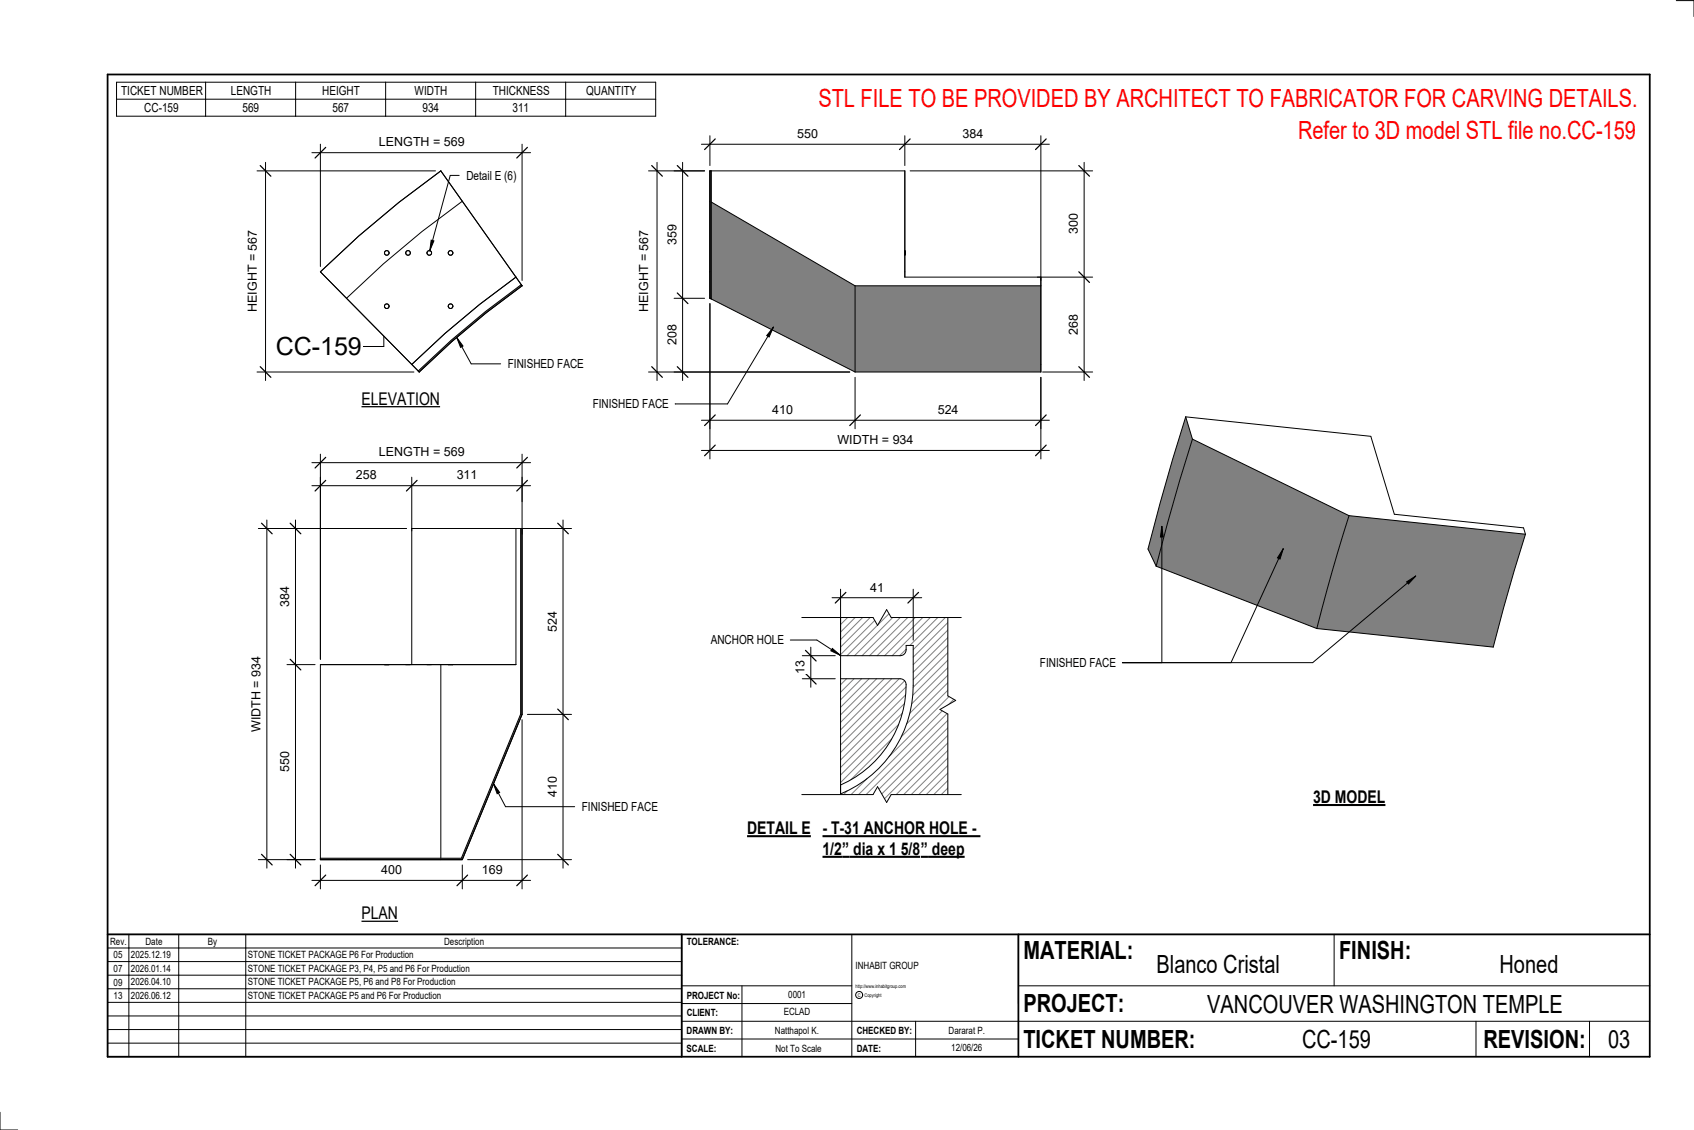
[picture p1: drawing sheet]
<svg xmlns="http://www.w3.org/2000/svg" width="914mm" height="610mm" viewBox="0 0 914 610" stroke-linecap="round" stroke-linejoin="round" font-family="sans-serif">
<g fill="#808080">
<path d="M644 237l84 41-9 30-8 31-87-34 13-46z"/>
<path d="M640 225l4 12-7 22-13 46-4-9 13-48z"/>
<path d="M728 278l95 10-11 40-6 21-95-10 8-31z"/>
</g>
<path d="M640 225l-7 23-13 48 4 9M640 225l4 12M640 225l100 10 13 42 69 8 1 3M644 237l-7 22-13 46M644 237l84 41M728 278l-9 30-8 31M728 278l95 10M823 288l-11 40-6 21-95-10M624 305l87 34" fill="none" stroke="#000" stroke-width=".54"/>
<g fill="#808080">
<path d="M384 109l78 45v47l-78-40z"/>
<path d="M462 154h100v47h-100z"/>
</g>
<path d="M383 92h1v69h-1z" fill="#7c7c7c"/>
<g fill="none" stroke="#000" stroke-width=".54">
<path d="M383 92v55M383 92v69M383 92h105M384 92v69h-1M488 92v55M488 92v57h74M383 109v52M384 109l78 45M488 135v1zM488 136v2zM462 154v47M462 154h100"/>
<path d="M562 149v52M562 154v47M562 149v5M383 161l79 40M462 201h100"/>
</g>
<path d="M226 200l17-16 19-16 19-14h1l-20 15-18 15-18 17z" fill="#7c7c7c"/>
<g fill="none" stroke="#000" stroke-width=".54">
<path d="M278 149l-19 15-19 16-18 17M282 154l-32-45-22 16-21 17-20 19 39 40M282 154l-44-62-23 17-21 18-21 20 53 54M282 154l-20 15-18 15-18 17M282 154h-1l-19 14-19 16-17 16v1"/>
<circle cx="209" cy="136" r="1.2"/>
<circle cx="220" cy="136" r="1.2"/>
<circle cx="232" cy="136" r="1.2"/>
<circle cx="243" cy="136" r="1.2"/>
<circle cx="209" cy="165" r="1.2"/>
<circle cx="243" cy="165" r="1.2"/>
</g>
<path d="M281 285h1v100l-32 79h-77v-1h76l32-78z" fill="#7c7c7c"/>
<g fill="none" stroke="#000" stroke-width=".54">
<path d="M222 285h56M222 285h60M222 285v74M278 285v74M278 285h4M281 285v100l-32 78h-76M282 285v100M173 359h65M173 359v105M173 359h59M208 359h2M219 359h2"/>
<path d="M230 359h48M238 359v104M238 359h40M282 385l-32 79M173 464h65M173 464h77M187 464h63"/>
</g>
<path d="M454 328v26h33l2-2v-4h4a122 122 0 0 1-2 36 63 63 0 0 1-37 44v5h62v-105zM454 366v57a58 58 0 0 0 35-55l-1-1-2-1z" fill="#fff"/>
<g fill="none" stroke="#808080" stroke-width=".54">
<path d="M455 328l-1 1M459 328l-5 5M463 328l-9 9M467 328l-13 13M471 328l-17 17M475 328l-21 21M479 328l-25 25M483 328l-26 26M487 328l-26 26M491 328l-26 26M495 328l-26 26M499 328l-26 26"/>
<path d="M503 328l-25 26M507 328l-25 26M511 328l-20 20M515 328l-22 22M516 332l-23 23M516 336l-23 23M516 340l-23 23M489 350l-3 4M516 344l-23 23M516 348l-23 23M516 352l-23 23M516 356l-24 24"/>
<path d="M516 360l-25 25M457 366l-3 3M461 366l-7 7M465 366l-11 12M469 366l-15 16M473 366l-19 20M477 366l-23 24M481 366l-27 28M485 366l-31 32M488 380l-34 34M488 367l-34 35M489 375l-35 35"/>
<path d="M489 371l-35 35M516 364l-27 27M516 368l-30 30M516 372l-36 36M516 376l-57 57M481 399l-22 22M485 391l-31 31M487 385l-33 33M516 380l-53 53M516 384l-49 49M516 388l-45 45M516 392l-41 41"/>
<path d="M516 397l-37 36M516 401l-33 32M516 405l-29 28M516 409l-25 24M516 413l-21 20M516 417l-17 16M457 427l-3 3M468 420l-13 13M516 421l-12 12M516 425l-8 8M516 429l-4 4M516 433h.1"/>
</g>
<path d="M364 92h16M368 88v117M364 161h16M364 201h95M454 328h62v105h-62zM454 354h33l2-2v-4h4a122 122 0 0 1-2 36 63 63 0 0 1-37 44M454 366h32l2 1 1 1a58 58 0 0 1-35 55" fill="none" stroke="#000" stroke-width=".54"/>
<path d="M366 89l5 6M366 158l5 6M366 198l5 6" fill="none" stroke="#000" stroke-width=".67"/>
<g fill="#fff">
<path d="M359 175h8v11h-8z"/>
<path d="M359 121h8v11h-8z"/>
</g>
<path d="M350 92h30M355 88v117M350 201h109" fill="none" stroke="#000" stroke-width=".54"/>
<path d="M352 89l6 6M352 198l6 6" fill="none" stroke="#000" stroke-width=".67"/>
<path d="M344 124h7v44h-7z" fill="#fff"/>
<path d="M491 92h99M585 88v117M560 149h30M563 201h27" fill="none" stroke="#000" stroke-width=".54"/>
<path d="M582 89l6 6M582 147l6 5M582 198l6 6" fill="none" stroke="#000" stroke-width=".67"/>
<g fill="#fff">
<path d="M576 170h7v11h-7z"/>
<path d="M576 115h7v11h-7z"/>
</g>
<path d="M379 78h187M383 73v16M488 73v16M562 73v78" fill="none" stroke="#000" stroke-width=".54"/>
<path d="M386 75l-6 6M491 75l-5 6M565 75l-6 6" fill="none" stroke="#000" stroke-width=".67"/>
<g fill="#fff">
<path d="M520 68h11v8h-11z"/>
<path d="M430 68h11v8h-11z"/>
</g>
<path d="M383 164v67M462 204v27M562 204v27M379 227h187" fill="none" stroke="#000" stroke-width=".54"/>
<path d="M386 224l-6 6M464 224l-5 6M565 224l-6 6" fill="none" stroke="#000" stroke-width=".67"/>
<g fill="#fff">
<path d="M417 217h11v8h-11z"/>
<path d="M506 217h11v8h-11z"/>
</g>
<path d="M383 164v84M562 204v44M379 243h187" fill="none" stroke="#000" stroke-width=".54"/>
<path d="M386 240l-6 6M565 240l-6 6" fill="none" stroke="#000" stroke-width=".67"/>
<path d="M452 234h41v7h-41z" fill="#fff"/>
<path d="M139 92h96M143 88v117M139 201h84" fill="none" stroke="#000" stroke-width=".54"/>
<path d="M140 89l6 6M140 198l6 6" fill="none" stroke="#000" stroke-width=".67"/>
<path d="M132 124h8v44h-8z" fill="#fff"/>
<path d="M173 78v66M282 78v73M168 82h118" fill="none" stroke="#000" stroke-width=".54"/>
<path d="M176 80l-6 5M285 80l-6 5" fill="none" stroke="#000" stroke-width=".67"/>
<path d="M205 73h45v8h-45z" fill="#fff"/>
<path d="M233 130h1l-2 5z" fill="#000"/>
<path d="M248 95h-5l-11 40M233 130h1l-2 5z" fill="none" stroke="#000" stroke-width=".54"/>
<path d="M252 91h26v8h-26z" fill="#fff"/>
<path d="M207 181v6h-11" fill="none" stroke="#000" stroke-width=".54"/>
<path d="M149 179h47v15h-47z" fill="#fff"/>
<path d="M282 388v92M168 475h118M173 467v13M250 467v13" fill="none" stroke="#000" stroke-width=".54"/>
<path d="M176 472l-6 6M252 472l-5 6M285 472l-6 6" fill="none" stroke="#000" stroke-width=".67"/>
<g fill="#fff">
<path d="M206 466h11v7h-11z"/>
<path d="M260 466h11v7h-11z"/>
</g>
<path d="M168 250h118M173 245v111M282 245v26" fill="none" stroke="#000" stroke-width=".54"/>
<path d="M176 247l-6 5M285 247l-6 5" fill="none" stroke="#000" stroke-width=".67"/>
<path d="M205 240h45v8h-45z" fill="#fff"/>
<path d="M173 257v99M222 257v29M282 257v31M168 262h118" fill="none" stroke="#000" stroke-width=".54"/>
<path d="M176 259l-6 6M225 259l-6 6M285 259l-6 6" fill="none" stroke="#000" stroke-width=".67"/>
<g fill="#fff">
<path d="M192 253h11v7h-11z"/>
<path d="M247 253h11v7h-11z"/>
</g>
<path d="M281 285h28M304 281v187M285 385h24M252 464h57" fill="none" stroke="#000" stroke-width=".54"/>
<path d="M301 282l6 6M301 383l6 5M301 461l6 6" fill="none" stroke="#000" stroke-width=".67"/>
<g fill="#fff">
<path d="M294 330h8v11h-8z"/>
<path d="M294 419h8v11h-8z"/>
</g>
<path d="M155 285h64M160 281v187M155 359h15M155 464h15" fill="none" stroke="#000" stroke-width=".54"/>
<path d="M157 282l5 6M157 356l5 5M157 461l5 6" fill="none" stroke="#000" stroke-width=".67"/>
<g fill="#fff">
<path d="M150 316h8v11h-8z"/>
<path d="M150 406h8v11h-8z"/>
</g>
<path d="M139 285h80M144 281v187M139 464h31" fill="none" stroke="#000" stroke-width=".54"/>
<path d="M141 282l6 6M141 461l6 6" fill="none" stroke="#000" stroke-width=".67"/>
<g fill="#fff">
<path d="M135 354h7v41h-7z"/>
<path d="M512 328h6v105h-6v-48l-5-2 9-5-4-3z"/>
</g>
<path d="M512 328v47l4 3-9 5 5 2v48M427 345h14l13 9M449 350l5 4-6-3z" fill="none" stroke="#000" stroke-width=".54"/>
<path d="M449 350l5 4-6-3z" fill="#000"/>
<g fill="#fff">
<path d="M384 342h39v7h-39z"/>
<path d="M403 441h35v11h-35z"/>
</g>
<path d="M403 451h35" fill="none" stroke="#000" stroke-width="1.1" stroke-linecap="butt"/>
<path d="M433 327h86v6h-38l-2-4-5 8-3-4h-38z" fill="#fff"/>
<path d="M433 333h38l3 4 5-8 2 4h38" fill="none" stroke="#000" stroke-width=".54"/>
<path d="M433 429h38l3-5 5 9 2-4h38v6h-86z" fill="#fff"/>
<path d="M433 429h38l3-5 5 9 2-4h38" fill="none" stroke="#000" stroke-width=".54"/>
<g fill="#fff">
<path d="M444 441h86v11h-86z"/>
<path d="M444 452h11v11h-11z"/>
<path d="M455 452h3v11h-3z"/>
<path d="M458 452h39v11h-39z"/>
<path d="M497 452h4v11h-4z"/>
<path d="M501 452h20v11h-20z"/>
</g>
<path d="M444 451h85M444 462h53M497 462h24" fill="none" stroke="#000" stroke-width="1.1" stroke-linecap="butt"/>
<path d="M433 354h18M438 349v22M433 366h18" fill="none" stroke="#000" stroke-width=".54"/>
<path d="M435 351l6 6M435 363l6 6" fill="none" stroke="#000" stroke-width=".67"/>
<path d="M428 356h8v8h-8z" fill="#fff"/>
<path d="M454 318v33M493 318v27M449 322h49" fill="none" stroke="#000" stroke-width=".54"/>
<path d="M457 320l-6 5M496 320l-6 5" fill="none" stroke="#000" stroke-width=".67"/>
<path d="M470 313h7v8h-7z" fill="#fff"/>
<g fill="none" stroke="#000" stroke-width=".54">
<path d="M905 0h9v9M460 504v66M720 504v28M891 504h-341v37M368 532h92M401 532v38M550 532h341M368 551h523M368 541h92M494 551v19M797 551v19M858 551v19"/>
<path d="M368 561h182M0 600v10h10"/>
<circle cx="464" cy="537" r="1.9"/>
</g>
<path d="M58 40h833v530h-833zM58 504h833M368 504v66M550 504v66" fill="none" stroke="#000" stroke-width=".96"/>
<g fill="#fff">
<path d="M652 534h192v15h-192z"/>
<path d="M513 562h17v6h-17z"/>
<path d="M425 533h10v6h-10z"/>
<path d="M423 543h15v6h-15z"/>
<path d="M418 553h24v6h-24z"/>
<path d="M624 513h68v15h-68z"/>
<path d="M809 513h33v15h-33z"/>
<path d="M512 553h20v6h-20z"/>
<path d="M703 553h37v15h-37z"/>
<path d="M442 45h443v16h-443z"/>
<path d="M868 553h12v15h-12z"/>
<path d="M61 512h5v6h-5z"/>
<path d="M61 520h5v6h-5z"/>
<path d="M61 527h5v6h-5z"/>
<path d="M61 534h5v6h-5z"/>
<path d="M701 63h184v15h-184z"/>
<path d="M195 210h43v10h-43z"/>
</g>
<path d="M195 219h43" fill="none" stroke="#000" stroke-width=".69" stroke-linecap="butt"/>
<path d="M195 488h20v10h-20z" fill="#fff"/>
<path d="M195 497h20" fill="none" stroke="#000" stroke-width=".69" stroke-linecap="butt"/>
<path d="M709 424h39v12h-39z" fill="#fff"/>
<path d="M709 434h39" fill="none" stroke="#000" stroke-width="1.1" stroke-linecap="butt"/>
<g fill="none" stroke="#000" stroke-width=".54">
<path d="M63 44h291v19h-291zM63 54h291M111 44v19M160 44v19M208 44v19M257 44v19M305 44v19M247 182l3 5h-1zM247 182l7 14h16M58 504h310v66h-310zM58 519h310M58 511h310"/>
<path d="M70 504v66M96 504v66M133 504v66M58 533h310M58 526h310M58 555h310M58 548h310M58 541h310M58 563h310"/>
</g>
<path d="M247 182l3 5h-1z" fill="#000"/>
<path d="M274 193h41v7h-41z" fill="#fff"/>
<path d="M417 176l-2 6-1-1zM417 176l-24 42h-29" fill="none" stroke="#000" stroke-width=".54"/>
<path d="M417 176l-2 6-1-1z" fill="#000"/>
<path d="M320 214h41v8h-41z" fill="#fff"/>
<path d="M266 423l4 4-2 1z" fill="#000"/>
<path d="M266 423l4 4-2 1zM266 423l7 12h37" fill="none" stroke="#000" stroke-width=".54"/>
<path d="M314 432h41v7h-41z" fill="#fff"/>
<path d="M627 284l1 6h-2zM627 284v73M693 296l-2 6-1-1zM693 296l-29 61M759 314l5-3-4 4zM764 311l-55 46h-103" fill="none" stroke="#000" stroke-width=".54"/>
<path d="M627 284l1 6h-2zM693 296l-2 6-1-1zM759 314l5-3-4 4z" fill="#000"/>
<path d="M561 354h41v7h-41z" fill="#fff"/>
<g font-size="13.5" fill="#f00">
<text x="442" y="58">STL FILE TO BE PROVIDED BY ARCHITECT TO FABRICATOR FOR CARVING DETAILS.</text>
<text x="701" y="75">Refer to 3D model STL file no.CC-159</text>
</g>
<g font-size="13.5">
<text x="149" y="192">CC-159</text>
<text x="552" y="517">MATERIAL:</text>
<text x="723" y="517">FINISH:</text>
<text x="624" y="525">Blanco Cristal</text>
<text x="809" y="525">Honed</text>
<text x="552" y="546">PROJECT:</text>
<text x="652" y="546">VANCOUVER WASHINGTON TEMPLE</text>
<text x="552" y="565">TICKET NUMBER:</text>
<text x="703" y="565">CC-159</text>
<text x="801" y="565">REVISION:</text>
<text x="868" y="565">03</text>
</g>
<g font-size="9.4">
<text x="195" y="218">ELEVATION</text>
<text x="709" y="433">3D MODEL</text>
<text x="403" y="450">DETAIL E</text>
<text x="444" y="450">- T-31 ANCHOR HOLE -</text>
<text x="444" y="461">1/2</text>
<text x="455" y="461">”</text>
<text x="461" y="461">dia x 1 5/8</text>
<text x="497" y="461">”</text>
<text x="503" y="461">deep</text>
<text x="195" y="496">PLAN</text>
</g>
<g font-size="6.7">
<text x="65" y="51">TICKET NUMBER</text>
<text x="125" y="51">LENGTH</text>
<text x="174" y="51">HEIGHT</text>
<text x="224" y="51">WIDTH</text>
<text x="266" y="51">THICKNESS</text>
<text x="316" y="51">QUANTITY</text>
<text x="78" y="60">CC-159</text>
<text x="131" y="60">569</text>
<text x="179" y="60">567</text>
<text x="228" y="60">934</text>
<text x="277" y="60">311</text>
<text x="430" y="74">550</text>
<text x="520" y="74">384</text>
<text x="205" y="79">LENGTH = 569</text>
<text x="252" y="97">Detail E (6)</text>
<text x="582" y="126" transform="rotate(-90 582 126)">300</text>
<text x="365" y="132" transform="rotate(-90 365 132)">359</text>
<text x="139" y="168" transform="rotate(-90 139 168)">HEIGHT = 567</text>
<text x="350" y="168" transform="rotate(-90 350 168)">HEIGHT = 567</text>
<text x="582" y="181" transform="rotate(-90 582 181)">268</text>
<text x="365" y="186" transform="rotate(-90 365 186)">208</text>
<text x="274" y="199">FINISHED FACE</text>
<text x="320" y="220">FINISHED FACE</text>
<text x="417" y="223">410</text>
<text x="506" y="223">524</text>
<text x="452" y="240">WIDTH = 934</text>
<text x="205" y="246">LENGTH = 569</text>
<text x="192" y="259">258</text>
<text x="247" y="259">311</text>
<text x="470" y="319">41</text>
<text x="156" y="327" transform="rotate(-90 156 327)">384</text>
<text x="301" y="341" transform="rotate(-90 301 341)">524</text>
<text x="384" y="348">ANCHOR HOLE</text>
<text x="561" y="360">FINISHED FACE</text>
<text x="434" y="364" transform="rotate(-90 434 364)">13</text>
<text x="141" y="395" transform="rotate(-90 141 395)">WIDTH = 934</text>
<text x="156" y="417" transform="rotate(-90 156 417)">550</text>
<text x="301" y="430" transform="rotate(-90 301 430)">410</text>
<text x="314" y="438">FINISHED FACE</text>
<text x="206" y="472">400</text>
<text x="260" y="472">169</text>
</g>
<g font-size="5.4">
<text x="59" y="510">Rev.</text>
<text x="79" y="510">Date</text>
<text x="112" y="510">By</text>
<text x="240" y="510">Description</text>
<text x="371" y="510">TOLERANCE:</text>
<text x="61" y="517">05</text>
<text x="71" y="517">2025.12.19</text>
<text x="134" y="517">STONE TICKET PACKAGE P6 For Production</text>
<text x="61" y="525">07</text>
<text x="71" y="524">2026.01.14</text>
<text x="134" y="524">STONE TICKET PACKAGE P3, P4, P5 and P6 For Production</text>
<text x="462" y="523">INHABIT GROUP</text>
<text x="61" y="532">09</text>
<text x="71" y="532">2026.04.10</text>
<text x="134" y="532">STONE TICKET PACKAGE P5, P6 and P8 For Production</text>
<text x="61" y="539">13</text>
<text x="71" y="539">2026.06.12</text>
<text x="134" y="539">STONE TICKET PACKAGE P5 and P6 For Production</text>
<text x="371" y="539">PROJECT No:</text>
<text x="425" y="538">0001</text>
<text x="371" y="548">CLIENT:</text>
<text x="423" y="548">ECLAD</text>
<text x="371" y="558">DRAWN BY:</text>
<text x="418" y="558">Natthapol K.</text>
<text x="462" y="558">CHECKED BY:</text>
<text x="512" y="558">Dararat P.</text>
<text x="371" y="567">SCALE:</text>
<text x="419" y="567">Not To Scale</text>
<text x="462" y="567">DATE:</text>
<text x="513" y="567">12/06/26</text>
</g>
<g font-size="2.7">
<text x="462" y="533">http://www.inhabitgroup.com</text>
<text x="463" y="538">C</text>
<text x="467" y="538">Copyright</text>
</g>
</svg>
